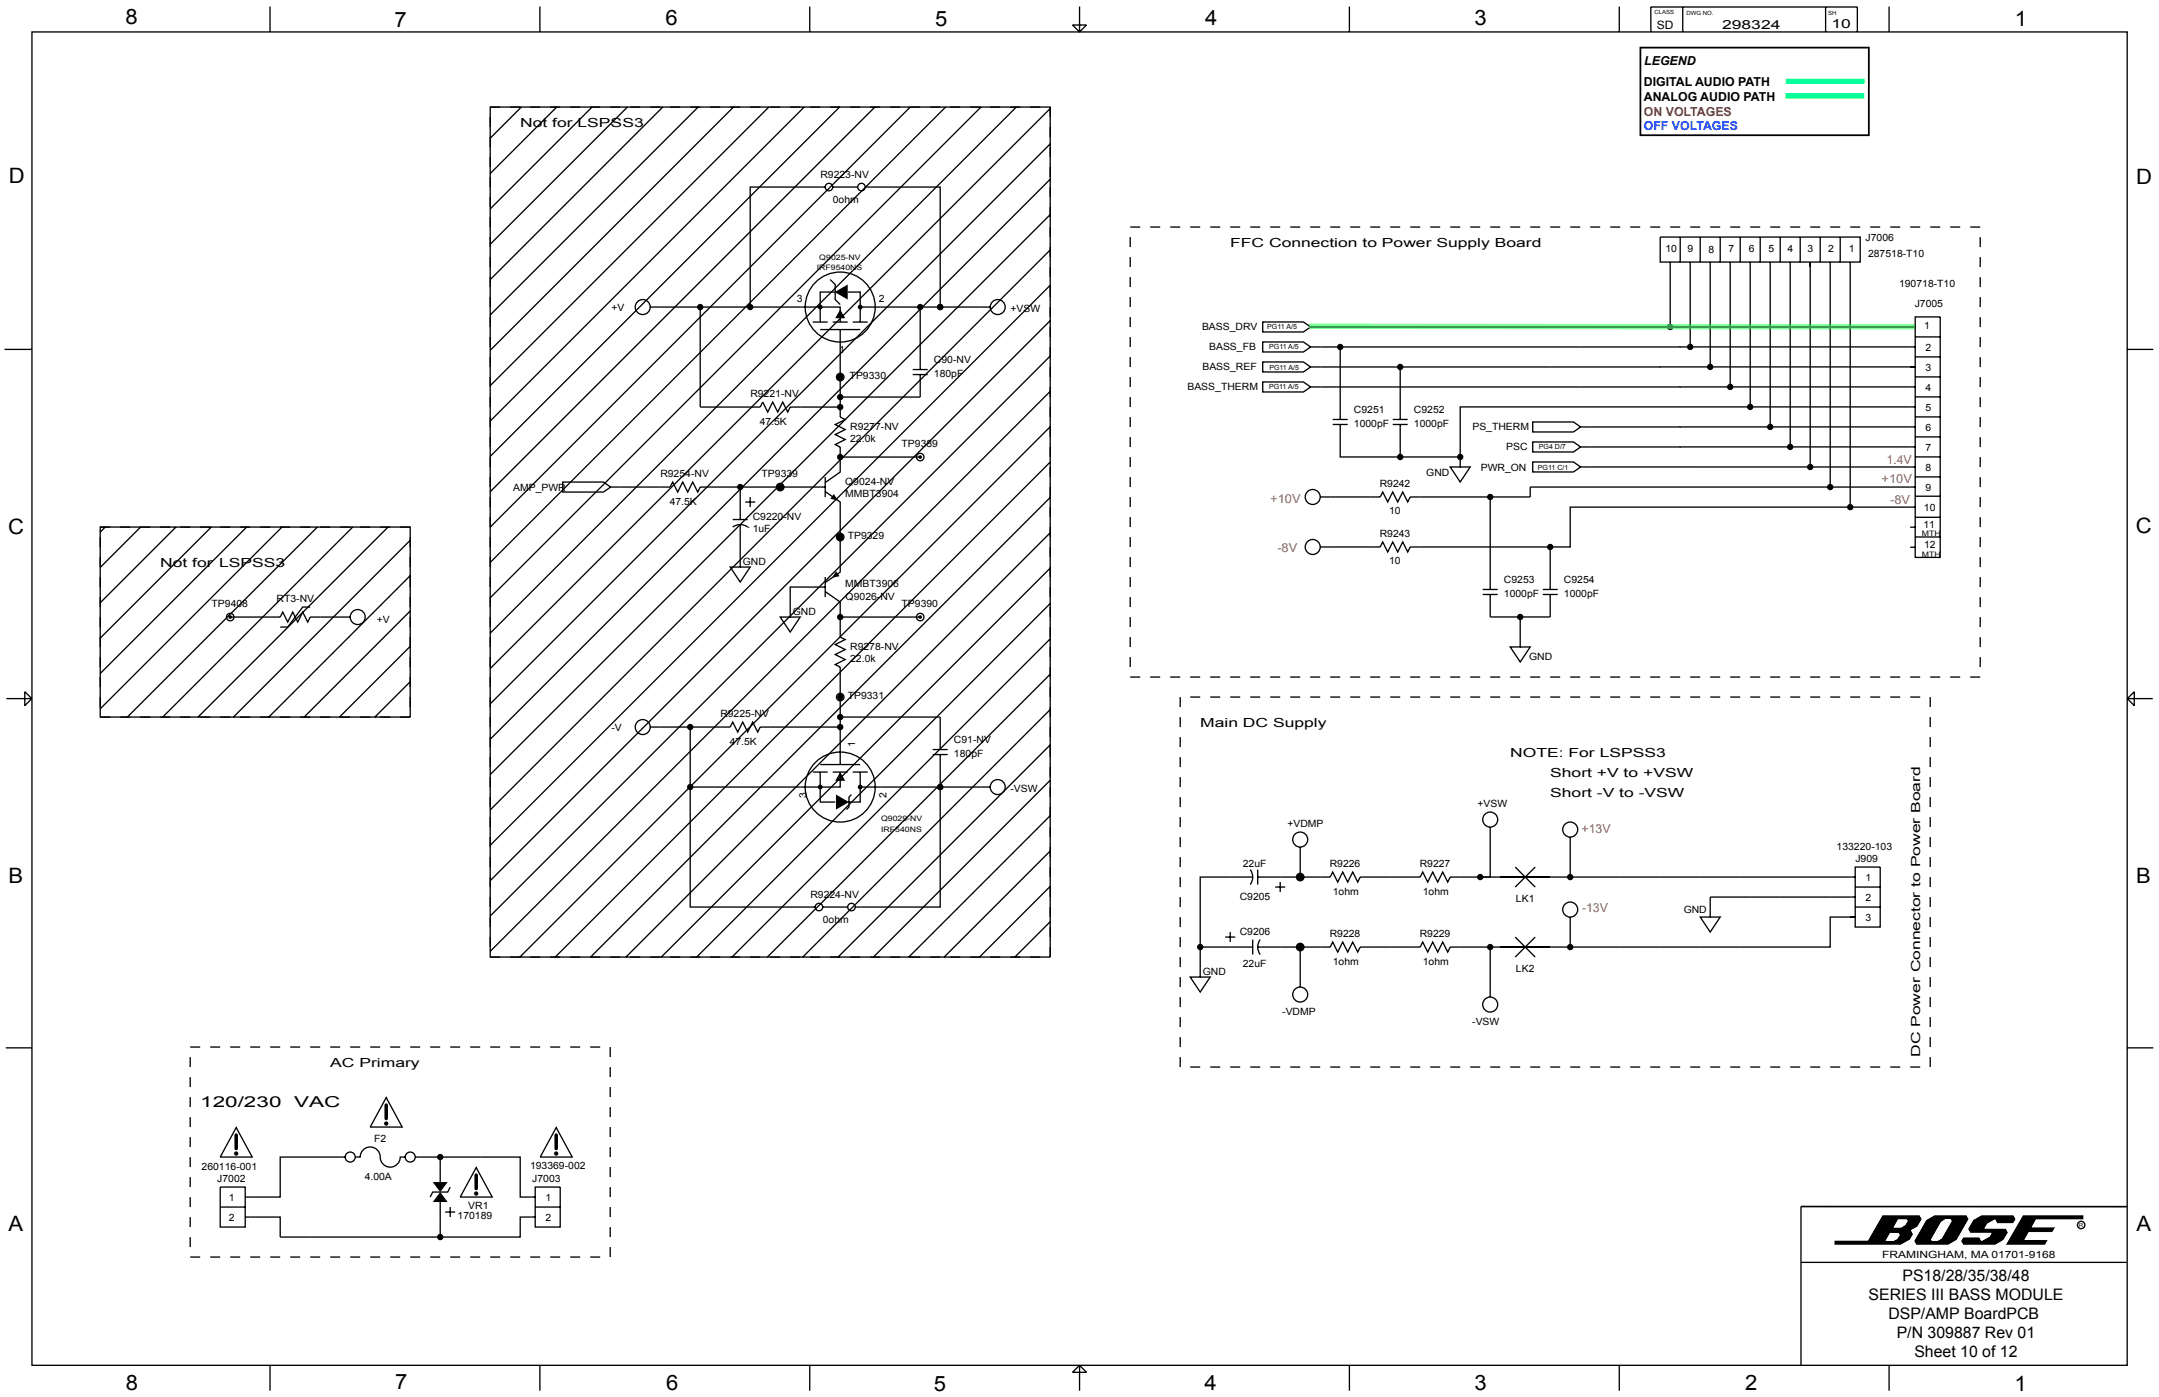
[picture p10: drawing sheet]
<svg xmlns="http://www.w3.org/2000/svg" width="432mm" height="279mm" viewBox="0 0 432 279" stroke-linecap="round" stroke-linejoin="round" font-family="sans-serif">
<g fill="none" stroke="#000" stroke-width=".26">
<path d="M6.4 6.4h419v266.7h-419zM54 1.3v5.1M108 1.3v5.1M161.9 1.3v5.1M214.5 5h2.8l-1.4 1.4zM215.9 1.3v5.1M269.9 1.3v5.1M323.9 1.3v5.1M330.2 6.4v-5h41.3v5M336.5 1.4v5M365.1 1.4v5M377.8 1.3v5.1"/>
<path d="M98 21.4h112v170h-112zM98 21.4h2M98 23.4v2M98 27.4v2M98 31.4v2M98 35.4v2M98 39.4v2M102 21.4h2M104.3 21.4l-6.3 6.2M106 21.4h2M110 21.4h2M111.3 21.4l-13.3 13.3"/>
<path d="M114 21.4h2M118 21.4h2M118.4 21.4l-20.4 20.4M122 21.4h2M125.5 21.4l-27.5 27.5M126 21.4h2M130 21.4h2M132.6 21.4l-34.6 34.5M134 21.4h2M138 21.4h2M139.6 21.4l-41.6 41.6M142 21.4h2"/>
<path d="M146 21.4h2M146.7 21.4l-48.7 48.7M150 21.4h2M153.8 21.4l-55.8 55.7M154 21.4h2M158 21.4h2M160.8 21.4l-62.8 62.8M162 21.4h2M165 37.4h-15v24h-20M166 21.4h2M166.5 37.4h5M167.9 21.4l-69.9 69.9"/>
<path d="M170 21.4h2M173 37.4h15v24M174 21.4h2M175 21.4l-77 77M178 21.4h2M184 21.4h-2l-84 84v-2M186 21.4h2M189.1 21.4l-91.1 91.1M190 21.4h2M194 21.4h2M196.2 21.4l-98.2 98.2M198 21.4h2"/>
<path d="M202 21.4h2M203.3 21.4l-105.3 105.2M206 21.4h2M210 21.4v2M210 25.4v2M210 29.4v2M210 33.4v2M210 37.4v2M210 35.8l-112 112M210 28.8l-112 112M210 21.7l-112 112M98 43.4v2"/>
<path d="M98 47.4v2M98 51.4v2M98 55.4v2M98 59.4v2M166 55.9l1 1v3l1 1M167 58.4h-3v6M169.5 58.4h2.5v6M210 41.4v2M210 45.4v2M210 49.4v2M210 53.4v2M210 57.4v2"/>
<path d="M210 57.1l-112 112M210 50l-112 112M210 42.9l-112 112M226 45.4h2M226 47.4v2M226 51.4v2M226 55.4v2M226 59.4v2M230 45.4h2M234 45.4h2M238 45.4h2M242 45.4h2"/>
<path d="M246 45.4h2M250 45.4h2M254 45.4h2M258 45.4h2M262 45.4h2M266 45.4h2M270 45.4h2M274 45.4h2M278 45.4h2M282 45.4h2M286 45.4h2M290 45.4h2"/>
<path d="M294 45.4h2M298 45.4h2M302 45.4h2M306 45.4h2M310 45.4h2M314 45.4h2M318 45.4h2M322 45.4h2M326 45.4h2M330 45.4h2M332 47.4h40v5h-40zM334 52.4v13"/>
<path d="M334 45.4h2M336 47.4v5M338 52.4v17M338 45.4h2M340 47.4v5M342 52.4v21M342 45.4h2M344 47.4v5M346 52.4v25M346 45.4h2M348 47.4v5M350 52.4v29"/>
<path d="M350 45.4h2M352 47.4v5M354 52.4v33M354 45.4h2M356 47.4v5M358 52.4v37M358 45.4h2M360 47.4v5M362 52.4v41M362 45.4h2M364 47.4v5M366 52.4v45"/>
<path d="M366 45.4h2M368 47.4v5M370 52.4v49M370 45.4h2M374 45.4h2M378 45.4h2M382 45.4h2M386 45.4h2M390 45.4h2M394 45.4h2M396 47.4v2M396 51.4v2"/>
<path d="M396 55.4v2M396 59.4v2M.9 69.9h5.5M98 63.4v2M98 67.4v2M98 71.4v2M98 75.4v2M98 79.4v2M140 61.4v20h12l.5-1 1 2 1-2 1 2 1-2 1 2 .5-1h10v-2M150 61.4h18v3M162.5 64.4h3M164 65.9h8"/>
<path d="M166.5 64.4h3M168 65.9v13.5M170.5 64.4h3M172 61.4h12M182.5 74.9h3M182.5 73.9h3M184 74.9v4.5h-16M188 61.4h-4v12.5M188 61.4h10M210 61.4v2M210 65.4v2M210 69.4v2"/>
<path d="M210 73.4v2M210 77.4v2M210 78.3l-112 112M210 71.2l-112 112M210 64.1l-112 112M226 63.4v2M226 67.4v2M226 71.4v2M226 75.4v2M226 79.4v2M268 69.4v14.5M280 73.4v10.5"/>
<path d="M383 69.4h-120.9l-1.4-1h-8.2v2h8.2l1.4-1M383 63.4h5v48.1h-5zM383 65.4h-120.9l-1.4-1h-8.2v2h8.2l1.4-1M383 77.4h-120.9l-1.4-1h-8.2v2h8.2l1.4-1M383 73.4h-120.9l-1.4-1h-8.2v2h8.2l1.4-1M383 79.4h5M383 75.4h5M383 71.4h5M383 67.4h5M396 63.4v2M396 67.4v2M396 71.4v2"/>
<path d="M396 75.4v2M396 79.4v2M425.4 69.9h5.3M98 83.4v2M98 87.4v2M98 91.4v2M98 95.4v2M98 99.4v2M122.1 97.4l-1.4 1h-8.2v-2h8.2l1.4 1h11.9l.5-1 1 2 1-2 1 2 1-2 1 2 .5-1h25M148 97.4v6.5M150 99.4v2M165 98.3l3 2.1v14l-3 2.1"/>
<path d="M165 95.4v4M168 81.4v2l1 .5-2 1 2 1-2 1 2 1-2 1 1 .5v5l-3 2.1M168 91.4h16M210 81.4v2M210 85.4v2M210 89.4v2M210 93.4v2M210 97.4v2M210 99.5l-91.9 91.9M210 92.4l-99 99M210 85.3l-106 106.1M226 83.4v2"/>
<path d="M226 87.4v2M226 91.4v2M226 95.4v2M226 99.4v2M266.5 84.9h3M266.5 83.9h3M268 84.9v6.5h12M278.5 84.9h3M278.5 83.9h3M280 84.9v6.5h12M292 91.4v2h-2l2 3 2-3h-2M298 99.4v18.5"/>
<path d="M316.1 93.4l-1.4 1h-8.2v-2h8.2l1.4 1h66.9M383 85.4h-66.9l-1.4-1h-8.2v2h8.2l1.4-1M383 89.4h-66.9l-1.4-1h-8.2v2h8.2l1.4-1M383 97.4h-77v2h-24l-.5 1-1-2-1 2-1-2-1 2-1-2-.5 1h-12M383 81.4h-91v10M383 99.2h5M383 95.4h5M383 91.4h5M383 87.4h5M383 83.4h5M396 83.4v2M396 87.4v2"/>
<path d="M396 91.4v2M396 95.4v2M396 99.4v2M20 105.4h62v38h-62zM20 105.4h2M20 107.4v2M20 111.4v2M20 115.4v2M20 119.4v2M21 105.4l-1 1M24 105.4h2M28 105.4h2"/>
<path d="M28.1 105.4l-8.1 8.1M32 105.4h2M35.2 105.4l-15.2 15.2M36 105.4h2M40 105.4h2M42.3 105.4l-22.3 22.2M44 105.4h2M48 105.4h2M49.3 105.4l-29.3 29.3M52 105.4h2M56 105.4h2M56.4 105.4l-36.4 36.4"/>
<path d="M60 105.4h2M63.5 105.4l-38 38M64 105.4h2M68 105.4h2M70.5 105.4l-38 38M72 105.4h2M76 105.4h2M77.6 105.4l-38 38M80 105.4h2M82 107.4v2M82 111.4v2M82 115.4v2"/>
<path d="M82 119.4v2M82 115.1l-28.2 28.3M82 108.1l-35.3 35.3M98 107.4v2M98 111.4v2M98 115.4v2M98 119.4v2M146.5 105.4a2.5 2.5 0 0 1 3 0M146.5 103.9h3M148 104.9v8.5h-2l2 3 2-3h-2M149 100.4h2M165 118.3l3 2.1v7l1 .5-2 1 2 1-2 1 2 1-2 1 1 .5v12h-16l-.5 1-1-2-1 2-1-2-1 2-1-2-.5 1h-8v36h25"/>
<path d="M165 117.4h-7v6h-2l2 3 2-3h-2M165 115.4v4M210 101.4v2M210 105.4v2M210 109.4v2M210 113.4v2M210 117.4v2M210 113.6l-77.7 77.8M210 106.6l-84.8 84.8M226 103.4v2M226 107.4v2M226 111.4v2"/>
<path d="M226 115.4v2M226 119.4v2M296.5 118.9h3M296.5 117.9h3M298 118.9v4.5h6v6h-2l2 3 2-3h-2M308.5 118.9h3M308.5 117.9h3M310 118.9v4.5h-6M310 109.4v8.5M382 109.5h1M383 101.4h-69v8h-32l-.5 1-1-2-1 2-1-2-1 2-1-2-.5 1h-12M383 107.4h5"/>
<path d="M383 103.5h5M383 105.4h-1M396 103.4v2M396 107.4v2M396 111.4v2M396 115.4v2M396 119.4v2M1.3 139.7h5.1M5 138.3l1.4 1.4-1.4 1.4zM20 123.4v2M20 127.4v2M20 131.4v2"/>
<path d="M20 135.4v2M20 139.4v2M46 123.4h10l.5-1 1 2 1-2 1 2 1-2 1 2 .5-1h8M62 121.4h-1.5l-3 4h-1.5M82 123.4v2M82 127.4v2M82 131.4v2M82 135.4v2M82 139.4v2M82 136.3l-7 7.1M82 129.3l-14.1 14.1M82 122.2l-21.2 21.2"/>
<path d="M98 123.4v2M98 127.4v2M98 131.4v2M98 135.4v2M98 139.4v2M168 123.4h16M210 121.4v2M210 125.4v2M210 129.4v2M210 133.4v2M210 137.4v2M210 134.8l-56.5 56.6"/>
<path d="M210 127.8l-63.6 63.6M210 120.7l-70.7 70.7M226 135.4h2M226 123.4v2M226 127.4v2M226 131.4v2M230 135.4h2M234 135.4h2M236 139.4v2M238 139.4h2M238 135.4h2M242 139.4h2"/>
<path d="M242 135.4h2M246 139.4h2M246 135.4h2M250 139.4h2M250 135.4h2M254 139.4h2M254 135.4h2M258 139.4h2M258 135.4h2M262 139.4h2M262 135.4h2M266 139.4h2"/>
<path d="M266 135.4h2M270 139.4h2M270 135.4h2M274 139.4h2M274 135.4h2M278 139.4h2M278 135.4h2M282 139.4h2M282 135.4h2M286 139.4h2M286 135.4h2M290 139.4h2"/>
<path d="M290 135.4h2M294 139.4h2M294 135.4h2M298 139.4h2M298 135.4h2M302 139.4h2M302 135.4h2M306 139.4h2M306 135.4h2M310 139.4h2M310 135.4h2M314 139.4h2"/>
<path d="M314 135.4h2M318 139.4h2M318 135.4h2M322 139.4h2M322 135.4h2M326 139.4h2M326 135.4h2M330 139.4h2M330 135.4h2M334 139.4h2M334 135.4h2M338 139.4h2"/>
<path d="M338 135.4h2M342 139.4h2M342 135.4h2M346 139.4h2M346 135.4h2M350 139.4h2M350 135.4h2M354 139.4h2M354 135.4h2M358 139.4h2M358 135.4h2M362 139.4h2"/>
<path d="M362 135.4h2M366 139.4h2M366 135.4h2M370 139.4h2M370 135.4h2M374 139.4h2M374 135.4h2M378 139.4h2M378 135.4h2M382 139.4h2M382 135.4h2M386 139.4v2"/>
<path d="M386 135.4h2M390 135.4h2M394 135.4h2M396 123.4v2M396 127.4v2M396 131.4v2M425.5 139.7h5M425.5 139.7l1.4-1.4v2.8zM20 143.4h2M24 143.4h2M28 143.4h2M32 143.4h2"/>
<path d="M36 143.4h2M40 143.4h2M44 143.4h2M48 143.4h2M52 143.4h2M56 143.4h2M60 143.4h2M64 143.4h2M68 143.4h2M72 143.4h2M76 143.4h2M80 143.4h2"/>
<path d="M98 143.4v2M98 147.4v2M98 151.4v2M98 155.4v2M98 159.4v2M130 145.4h8M162.5 154.4h3M164 154.4v6h3M164 152.9h8M166.5 154.4h3M168 154.4v3h-30M168 145.4v7.5"/>
<path d="M168 143.4h20v6.5M170.3 158.9l-.5 .5v2l-.5 .5M170.5 154.4h3M172 154.4v6h-2.5M186.5 150.9h3M186.5 149.9h3M188 150.9v6.5h-16M198 157.4h-10v24h-17M210 141.4v2M210 145.4v2M210 149.4v2M210 153.4v2"/>
<path d="M210 157.4v2M210 156.1l-35.3 35.3M210 149l-42.4 42.4M210 141.9l-49.5 49.5M236 143.4v2M236 147.4v2M236 151.4v2M236 155.4v2M236 159.4v2M386 143.4v2M386 147.4v2M386 151.4v2"/>
<path d="M386 155.4v2M386 159.4v2M98 163.4v2M98 167.4v2M98 171.4v2M98 175.4v2M98 179.4v2M210 161.4v2M210 165.4v2M210 169.4v2M210 173.4v2M210 177.4v2"/>
<path d="M210 177.3l-14.1 14.1M210 170.2l-21.2 21.2M210 163.1l-28.2 28.3M236 163.4v2M236 167.4v2M236 171.4v2M236 175.4v2M236 179.4v2M250 173.9a2.5 2.5 0 0 1 0 3M250.5 175.4h-10.5v20h-2l2 3 2-3h-2M251.5 173.9v3M255 177.4h2"/>
<path d="M256 176.4v2M260 169.4v6M296 175.4h4M298 165.4v10h-8l-.5 1-1-2-1 2-1-2-1 2-1-2-.5 1h-12l-.5 1-1-2-1 2-1-2-1 2-1-2-.5 1h-14.5M303 173.4l4 4M307 173.4l-4 4M310 175.4h-10h10M310 175.4h4M314 167.4v8h57M371 179.4h-29v4h-2l2 3 2-3h-2M371 173.4h5v12h-5zM371 177.4h5"/>
<path d="M386 163.4v2M386 167.4v2M386 171.4v2M386 175.4v2M386 179.4v2M98 191.4h2M98 183.4v2M98 187.4v2M102 191.4h2M106 191.4h2M110 191.4h2M114 191.4h2"/>
<path d="M118 191.4h2M122 191.4h2M126 191.4h2M130 191.4h2M134 191.4h2M138 191.4h2M142 191.4h2M146 191.4h2M150 191.4h2M154 191.4h2M158 191.4h2M162 191.4h2"/>
<path d="M164.5 181.4a.75 .75 0 0 0-1-.7 .75 .75 0 0 0-.2 1.2 .75 .75 0 0 0 1.2-.2v-.3h5M166 191.4h2M170 191.4h2M174 191.4h2M178 191.4h2M182 191.4h2M186 191.4h2M190 191.4h2M194 191.4h2M198 191.4h2M202 191.4h2M206 191.4h2"/>
<path d="M210 181.4v2M210 185.4v2M210 189.4v2M210 184.3l-7 7.1M236 183.4v2M236 187.4v2M236 191.4v2M236 195.4v2M236 199.4v2M240 189.4h10.5M245 187.4h2M246 186.4v2"/>
<path d="M250.5 187.9v3M251.5 189.4h14.5l.5-1 1 2 1-2 1 2 1-2 1 2 .5-1h12l.5-1 1 2 1-2 1 2 1-2 1 2 .5-1h8v10M252 187.9a2.5 2.5 0 0 0 0 3M260 189.4v8M298 189.4h2M303 187.4l4 4M307 187.4l-4 4M310 189.4h-10h10M310 189.4h4M314 183.4v6h52v-6h5M371 181.4h5M386 183.4v2"/>
<path d="M386 187.4v2M386 191.4v2M386 195.4v2M386 199.4v2M1.2 209.6h5.2M38 209.4h2M38 211.4v2M38 215.4v2M38 219.4v2M42 209.4h2M46 209.4h2M50 209.4h2"/>
<path d="M54 209.4h2M58 209.4h2M62 209.4h2M66 209.4h2M70 209.4h2M74 209.4h2M77.2 219.5l3.2 5.9h-6.4zM78 209.4h2M82 209.4h2M86 209.4h2M90 209.4h2M94 209.4h2"/>
<path d="M98 209.4h2M102 209.4h2M106 209.4h2M110 209.4h2M114 209.4h2M118 209.4h2M122 209.4v2M122 213.4v2M122 217.4v2M236 203.4v2M236 207.4v2M236 211.4v2"/>
<path d="M238 213.4h2M242 213.4h2M246 213.4h2M250 213.4h2M254 213.4h2M258 213.4h2M262 213.4h2M266 213.4h2M270 213.4h2M274 213.4h2M278 213.4h2M282 213.4h2"/>
<path d="M286 213.4h2M290 213.4h2M294 213.4h2M298 213.4h2M302 213.4h2M306 213.4h2M310 213.4h2M314 213.4h2M318 213.4h2M322 213.4h2M326 213.4h2M330 213.4h2"/>
<path d="M334 213.4h2M338 213.4h2M342 213.4h2M346 213.4h2M350 213.4h2M354 213.4h2M358 213.4h2M362 213.4h2M366 213.4h2M370 213.4h2M374 213.4h2M378 213.4h2"/>
<path d="M382 213.4h2M386 203.4v2M386 207.4v2M386 211.4v2M425.4 209.6h5.3M38 223.4v2M38 227.4v2M38 231.4v2M38 235.4v2M38 239.4v2M44 237.4h5v8h-5zM47.2 225.5l3.2 5.9h-6.4z"/>
<path d="M69 231.4h-13v8h-7M71 231.4h1a2 2 0 0 1 2-2 2 2 0 0 1 2 2 2 2 0 0 0 2 2 2 2 0 0 0 2-2h1M83 231.4h21v8h3M88 231.4v5M90 237.4l-.5 1h-3l-.5 1M95.2 233.5l3.2 5.9h-6.4zM107 237.4h5v8h-5zM111.2 225.5l3.2 5.9h-6.4zM122 221.4v2M122 225.4v2M122 229.4v2M122 233.4v2"/>
<path d="M122 237.4v2M38 251.4h2M38 243.4v2M38 247.4v2M42 251.4h2M44 241.4h5M46 251.4h2M49 243.4h7v4h48v-4h3M50 251.4h2M54 251.4h2M58 251.4h2M62 251.4h2"/>
<path d="M66 251.4h2M70 251.4h2M74 251.4h2M78 251.4h2M82 251.4h2M86 251.4h2M88 240.4v7M89 242.4h2M90 241.4v2M90 251.4h2M94 251.4h2M98 251.4h2"/>
<path d="M102 251.4h2M106 251.4h2M107 241.4h5M110 251.4h2M114 251.4h2M118 251.4h2M122 241.4v2M122 245.4v2M122 249.4v2M360.2 241.3v31.7M360.2 252.5h65.1M425.3 241.3h-65.1h65.1"/>
<path d="M54 273.1v5M108 273.1v5M161.9 273.1v5M215.9 273.1v5M215.9 273.1l1.4 1.4h-2.8zM269.9 273.1v5M323.9 273.1v5M377.8 273.1v5"/>
<circle cx="165.8" cy="37.4" r=".75"/>
<circle cx="172.3" cy="37.4" r=".75"/>
<circle cx="128.5" cy="61.4" r="1.5"/>
<circle cx="168" cy="61.4" r="7"/>
<circle cx="168" cy="75.4" r=".75"/>
<circle cx="199.5" cy="61.4" r="1.5"/>
<circle cx="156" cy="97.4" r=".75"/>
<circle cx="184" cy="91.4" r=".75"/>
<circle cx="262.5" cy="99.4" r="1.5"/>
<circle cx="168" cy="107.4" r=".75"/>
<circle cx="262.5" cy="109.4" r="1.5"/>
<circle cx="46" cy="123.4" r=".75"/>
<circle cx="71.5" cy="123.4" r="1.5"/>
<circle cx="168" cy="139.4" r=".75"/>
<circle cx="184" cy="123.4" r=".75"/>
<circle cx="128.5" cy="145.4" r="1.5"/>
<circle cx="168" cy="157.4" r="7"/>
<circle cx="199.5" cy="157.4" r="1.5"/>
<circle cx="260" cy="167.9" r="1.5"/>
<circle cx="260" cy="175.4" r=".75"/>
<circle cx="298" cy="163.9" r="1.5"/>
<circle cx="314" cy="165.9" r="1.5"/>
<circle cx="170.3" cy="181.4" r=".75"/>
<circle cx="260" cy="198.9" r="1.5"/>
<circle cx="260" cy="189.4" r=".75"/>
<circle cx="314" cy="181.9" r="1.5"/>
<circle cx="298" cy="200.9" r="1.5"/>
<circle cx="70" cy="231.4" r="1"/>
<circle cx="82" cy="231.4" r="1"/>
<circle cx="416.2" cy="245" r=".74"/>
</g>
<g fill="#000">
<path d="M166.9 58.4l2.6-1.5v3zM168 61.9l1 1.7h-2zM167.2 114.3l.7 .9-1.5 .4zM166.8 98.8l.8 1.3-1.5-.3zM168 154.4l1 1.8h-2zM167.2 158.9l2.6 1.5-2.6 1.5zM47 226.8l.2-.1 .3 .1 .1 .2v2.7l-.1 .3-.3 .1-.2-.1-.1-.3zM77 220.8l.2-.1 .3 .1 .1 .2v2.7l-.1 .3-.3 .1-.2-.1-.1-.3zM86.5 236.4h3l-1.5 2zM95 234.8l.2-.1 .3 .1 .1 .2v2.7l-.1 .3-.3 .1-.2-.1-.1-.3zM111 226.8l.2-.1 .3 .1 .1 .2v2.7l-.1 .3-.3 .1-.2-.1-.1-.3zM88 238.4l1.5 2h-3z"/>
<circle cx="140" cy="61.4" r=".65"/>
<circle cx="150" cy="61.4" r=".65"/>
<circle cx="164" cy="61.4" r=".5"/>
<circle cx="168" cy="79.4" r=".65"/>
<circle cx="168" cy="75.4" r=".65"/>
<circle cx="168" cy="75.4" r=".38"/>
<circle cx="172" cy="61.4" r=".5"/>
<circle cx="184" cy="61.4" r=".65"/>
<circle cx="188" cy="61.4" r=".65"/>
<circle cx="268" cy="69.4" r=".65"/>
<circle cx="280" cy="73.4" r=".65"/>
<circle cx="334" cy="65.4" r=".65"/>
<circle cx="338" cy="69.4" r=".65"/>
<circle cx="342" cy="73.4" r=".65"/>
<circle cx="346" cy="77.4" r=".65"/>
<circle cx="148" cy="97.4" r=".65"/>
<circle cx="156" cy="97.4" r=".65"/>
<circle cx="156" cy="97.4" r=".38"/>
<circle cx="168" cy="91.4" r=".65"/>
<circle cx="168" cy="81.4" r=".65"/>
<circle cx="184" cy="91.4" r=".38"/>
<circle cx="280" cy="91.4" r=".65"/>
<circle cx="292" cy="91.4" r=".65"/>
<circle cx="298" cy="99.4" r=".65"/>
<circle cx="350" cy="81.4" r=".65"/>
<circle cx="354" cy="85.4" r=".65"/>
<circle cx="358" cy="89.4" r=".65"/>
<circle cx="362" cy="93.4" r=".65"/>
<circle cx="366" cy="97.4" r=".65"/>
<circle cx="168" cy="107.4" r=".65"/>
<circle cx="168" cy="107.4" r=".38"/>
<circle cx="310" cy="109.4" r=".65"/>
<circle cx="370" cy="101.4" r=".65"/>
<circle cx="46" cy="123.4" r=".38"/>
<circle cx="168" cy="139.4" r=".65"/>
<circle cx="168" cy="123.4" r=".65"/>
<circle cx="168" cy="139.4" r=".38"/>
<circle cx="184" cy="123.4" r=".38"/>
<circle cx="304" cy="123.4" r=".65"/>
<circle cx="138" cy="145.4" r=".65"/>
<circle cx="138" cy="157.4" r=".65"/>
<circle cx="164" cy="157.4" r=".5"/>
<circle cx="168" cy="145.4" r=".65"/>
<circle cx="168" cy="143.4" r=".65"/>
<circle cx="172" cy="157.4" r=".5"/>
<circle cx="188" cy="157.4" r=".65"/>
<circle cx="260" cy="175.4" r=".38"/>
<circle cx="260" cy="175.4" r=".65"/>
<circle cx="296" cy="175.4" r=".65"/>
<circle cx="314" cy="175.4" r=".65"/>
<circle cx="240" cy="189.4" r=".65"/>
<circle cx="260" cy="189.4" r=".38"/>
<circle cx="260" cy="189.4" r=".65"/>
<circle cx="298" cy="189.4" r=".65"/>
<circle cx="314" cy="189.4" r=".65"/>
<circle cx="47.2" cy="230.7" r=".45"/>
<circle cx="77.2" cy="224.7" r=".45"/>
<circle cx="88" cy="231.4" r=".65"/>
<circle cx="95.2" cy="238.7" r=".45"/>
<circle cx="111.2" cy="230.7" r=".45"/>
<circle cx="88" cy="247.4" r=".65"/>
</g>
<path d="M357.1 19.2h15.7M261.8 65.3l121.2 .1" fill="none" stroke="#0f3" stroke-width="1.1" stroke-linecap="butt"/>
<path d="M357.2 16.2h15.7" fill="none" stroke="#0ff" stroke-width=".2"/>
<path d="M357.2 16.2h15.7" fill="none" stroke="#0ff" stroke-width="1.1" stroke-linecap="butt"/>
<path d="M328.1 9.5h45.7v17.5h-45.7z" fill="none" stroke="#000" stroke-width=".35"/>
<g fill="#000">
<path d="M366.9 248.1h6.7l2.9-5.1h7.4l.5 .8-.9 1.5-1.3 .7 .4 .8-.6 1.1-1.8 1.1h-13.3zM378 246.6l-.9 1.6h1.5l.8-.4 .5-.8-.2-.4zM379.6 243.9l-.9 1.6h1.5l.8-.5 .5-.8-.2-.3z" fill-rule="evenodd"/>
<path d="M385.2 244l1.7-1h6.4l.4 .8-2.4 4.2-1.6 1h-6.4l-.5-.8zM388.2 244.4l-2 3.5 .2 .3h1l.9-.5 2-3.5-.3-.4h-.9z" fill-rule="evenodd"/>
<path d="M394.6 244l1.7-1h6.4l.4 .8-.5 .9h-3.2l-.4-.8-1.6 .9-.5 .9h4.3l.4 .8-.9 1.5-1.6 1h-6.5l-.4-.8 .4-.7h3.3l.4 .7 1.6-.9 .4-.7h-4.3l-.4-.8z" fill-rule="evenodd"/>
<path d="M404.6 243h12.1v.9h-9.5l-.9 1.5h4.8l-.6 1h-4.8l-.8 1.6h4.7l-.6 1h-7.9z" fill-rule="evenodd"/>
</g>
<path d="M360.2 241.3h65.1" fill="none" stroke="#000" stroke-width=".2"/>
<g font-size="4.2">
<text x="25.1" y="4.9">8</text>
<text x="78.9" y="5.4">7</text>
<text x="133.1" y="5">6</text>
<text x="187" y="5.1">5</text>
<text x="241.1" y="4.9">4</text>
<text x="294.9" y="5.1">3</text>
<text x="403" y="5.1">1</text>
<text x="1.8" y="36.7">D</text>
<text x="427.2" y="36.7">D</text>
<text x="1.7" y="106.8">C</text>
<text x="427.2" y="106.6">C</text>
<text x="1.7" y="176.6">B</text>
<text x="427.2" y="176.6">B</text>
<text x="1.7" y="246.3">A</text>
<text x="427.3" y="246.3">A</text>
<text x="25.2" y="278">8</text>
<text x="79.1" y="277.9">7</text>
<text x="133.2" y="278">6</text>
<text x="186.8" y="278.1">5</text>
<text x="240.9" y="278">4</text>
<text x="294.9" y="277.9">3</text>
<text x="349" y="278">2</text>
<text x="402.9" y="278.1">1</text>
</g>
<g font-size="3.2">
<text x="380.5" y="256.2">PS18/28/35/38/48</text>
<text x="373.7" y="260">SERIES III BASS MODULE</text>
<text x="377.7" y="263.8">DSP/AMP BoardPCB</text>
<text x="379.3" y="267.6">P/N 309887 Rev 01</text>
<text x="382.9" y="271.5">Sheet 10 of 12</text>
</g>
<g font-size="3">
<text x="40" y="221.4">120/230</text>
<text x="58.8" y="221.4">VAC</text>
</g>
<g font-size="2.5">
<text x="344.4" y="5.7">298324</text>
<text x="366.3" y="5.7">10</text>
<text x="328.8" y="17.2">DIGITAL AUDIO PATH</text>
<text x="328.9" y="13.1">LEGEND</text>
<text x="328.8" y="20.2">ANALOG AUDIO PATH</text>
<text x="104" y="25.4">Not for LSPSS3</text>
<text x="246" y="49.4">FFC Connection to Power Supply Board</text>
<text x="32" y="113.4">Not for LSPSS3</text>
<text x="240" y="145.4">Main DC Supply</text>
<text x="302" y="151.4">NOTE: For LSPSS3</text>
<text x="310" y="155.4">Short +V to +VSW</text>
<text x="310" y="159.4">Short -V to -VSW</text>
<text x="66" y="213.4">AC Primary</text>
<text x="384" y="211.4" transform="rotate(-90 384 211.4)">DC Power Connector to Power Board</text>
</g>
<text font-size="2.5" fill="#f00" x="328.8" y="23.1">ON VOLTAGES</text>
<text font-size="2.5" fill="#03f" x="328.8" y="26.1">OFF VOLTAGES</text>
<g font-size="2.5" fill="#f33">
<text x="377.3" y="92.8">1.4V</text>
<text x="254" y="100.6">+10V</text>
<text x="376.3" y="96.7">+10V</text>
<text x="378" y="100.7">-8V</text>
<text x="255.5" y="110.4">-8V</text>
<text x="316.3" y="166.5">+13V</text>
<text x="316.4" y="182.4">-13V</text>
</g>
<text font-size="2.3" x="331.4" y="5.9">SD</text>
<g font-size="2">
<text x="164.1" y="35.7">R9223-NV</text>
<text x="166.6" y="40.7">0ohm</text>
<text x="333.1" y="50.5">10</text>
<text x="337.5" y="50.4">9</text>
<text x="341.7" y="50.6">8</text>
<text x="345.7" y="50.5">7</text>
<text x="349.8" y="50.5">6</text>
<text x="353.7" y="50.4">5</text>
<text x="357.5" y="50.4">4</text>
<text x="361.5" y="50.4">3</text>
<text x="365.6" y="50.3">2</text>
<text x="369.7" y="50.3">1</text>
<text x="373.1" y="48.2">J7006</text>
<text x="373.6" y="51.3">287518-T10</text>
<text x="379.8" y="57.4">190718-T10</text>
<text x="122.3" y="62.2">+V</text>
<text x="159.3" y="60.4">3</text>
<text x="175.7" y="60.4">2</text>
<text x="202.1" y="62.4">+VSW</text>
<text x="382.9" y="61.4">J7005</text>
<text x="384.8" y="65.9">1</text>
<text x="167.8" y="70.7">1</text>
<text x="240.4" y="66.1">BASS_DRV</text>
<text x="241.8" y="70.1">BASS_FB</text>
<text x="385.1" y="70.1">2</text>
<text x="169.9" y="75.9">TP9330</text>
<text x="186.8" y="75.4">180pF</text>
<text x="186.8" y="72.7">C90-NV</text>
<text x="240.5" y="74.1">BASS_REF</text>
<text x="385.1" y="74.1">3</text>
<text x="150.1" y="79.4">R9221-NV</text>
<text x="237.5" y="78">BASS_THERM</text>
<text x="270.8" y="82.6">C9251</text>
<text x="282.8" y="82.6">C9252</text>
<text x="385.1" y="78.1">4</text>
<text x="385.1" y="82.1">5</text>
<text x="151.9" y="84.9">47.5K</text>
<text x="170" y="88.4">22.0k</text>
<text x="170" y="85.9">R9277-NV</text>
<text x="180.3" y="89.4">TP9389</text>
<text x="270.8" y="85.4">1000pF</text>
<text x="282.8" y="85.4">1000pF</text>
<text x="294.5" y="85.9">PS_THERM</text>
<text x="301.3" y="90">PSC</text>
<text x="385.1" y="86.1">6</text>
<text x="132.1" y="95.4">R9254-NV</text>
<text x="152.3" y="95.4">TP9339</text>
<text x="285.3" y="95.2">GND</text>
<text x="296.2" y="94.3">PWR_ON</text>
<text x="385.1" y="90.1">7</text>
<text x="385.1" y="94.1">8</text>
<text x="102.6" y="98.2">AMP_PWR</text>
<text x="133.9" y="100.9">47.5K</text>
<text x="169" y="96.9">Q9024-NV</text>
<text x="169" y="99.4">MMBT3904</text>
<text x="275.9" y="97.4">R9242</text>
<text x="385.1" y="98.2">9</text>
<text x="150.5" y="103.9">C9220-NV</text>
<text x="150.5" y="106.4">1uF</text>
<text x="169.6" y="107.9">TP9329</text>
<text x="275.9" y="107.4">R9243</text>
<text x="277.8" y="102.9">10</text>
<text x="384.7" y="105.5">11</text>
<text x="384.8" y="102.1">10</text>
<text x="148.5" y="112.9">GND</text>
<text x="277.8" y="112.9">10</text>
<text x="384.8" y="109.6">12</text>
<text x="169" y="117.4">MMBT3906</text>
<text x="169.1" y="120">Q9026-NV</text>
<text x="300.8" y="116.6">C9253</text>
<text x="300.8" y="119.4">1000pF</text>
<text x="312.8" y="116.6">C9254</text>
<text x="312.8" y="119.4">1000pF</text>
<text x="42.3" y="121.4">TP9408</text>
<text x="55.3" y="120.4">RT3-NV</text>
<text x="75.3" y="124.7">+V</text>
<text x="158.5" y="122.9">GND</text>
<text x="180.3" y="121.4">TP9390</text>
<text x="170" y="129.9">R9278-NV</text>
<text x="305.8" y="131.9">GND</text>
<text x="170" y="132.4">22.0k</text>
<text x="144.1" y="143.4">R9225-NV</text>
<text x="169.6" y="139.9">TP9331</text>
<text x="122.3" y="146.2">-V</text>
<text x="145.9" y="148.9">47.5K</text>
<text x="171" y="149.4" transform="rotate(-90 171 149.4)">1</text>
<text x="190.8" y="148.7">C91-NV</text>
<text x="190.8" y="151.4">180pF</text>
<text x="161.3" y="159.6" transform="rotate(-90 161.3 159.6)">3</text>
<text x="177.3" y="159.6" transform="rotate(-90 177.3 159.6)">2</text>
<text x="202.1" y="158.4">-VSW</text>
<text x="295.5" y="161.5">+VSW</text>
<text x="257.5" y="165.5">+VDMP</text>
<text x="248.6" y="173.4">22uF</text>
<text x="265.9" y="173.4">R9226</text>
<text x="283.9" y="173.4">R9227</text>
<text x="367.3" y="169.9">133220-103</text>
<text x="371.1" y="172.4">J909</text>
<text x="162.1" y="179.7">R9224-NV</text>
<text x="247.9" y="179.9">C9205</text>
<text x="266.6" y="178.9">1ohm</text>
<text x="284.6" y="178.9">1ohm</text>
<text x="373.1" y="176.2">1</text>
<text x="164.6" y="184.7">0ohm</text>
<text x="303.2" y="180.4">LK1</text>
<text x="336.7" y="182.6">GND</text>
<text x="373.1" y="180.2">2</text>
<text x="373.1" y="184.2">3</text>
<text x="247.9" y="186.9">C9206</text>
<text x="265.9" y="187.4">R9228</text>
<text x="283.9" y="187.4">R9229</text>
<text x="240.5" y="194.9">GND</text>
<text x="248.6" y="193.4">22uF</text>
<text x="266.6" y="192.9">1ohm</text>
<text x="284.6" y="192.9">1ohm</text>
<text x="303.2" y="194.4">LK2</text>
<text x="256.4" y="203">-VDMP</text>
<text x="294.4" y="205">-VSW</text>
<text x="40.3" y="233.9">260116-001</text>
<text x="74.8" y="228.4">F2</text>
<text x="106" y="233.7">193369-002</text>
<text x="43.4" y="236.4">J7002</text>
<text x="72.9" y="235.9">4.00A</text>
<text x="106.4" y="236.4">J7003</text>
<text x="45.8" y="244.2">2</text>
<text x="45.8" y="240.2">1</text>
<text x="91.5" y="243.8">170189</text>
<text x="93.6" y="241.8">VR1</text>
<text x="109.1" y="240.2">1</text>
<text x="109.1" y="244.2">2</text>
<text x="376.4" y="251.7">FRAMINGHAM, MA 01701-9168</text>
</g>
<g font-size="1.5">
<text x="163.3" y="53.9">IRF9540NS</text>
<text x="163.9" y="51.9">Q9025-NV</text>
<text x="384.4" y="107.3">MTH</text>
<text x="384.4" y="111.3">MTH</text>
<text x="176.2" y="164.2">Q9029-NV</text>
<text x="176.2" y="166.4">IRF540NS</text>
</g>
<g font-size="1.4">
<text x="253.5" y="65.9">PG11 A/5</text>
<text x="253.8" y="69.9">PG11 A/5</text>
<text x="253.8" y="77.9">PG11 A/5</text>
<text x="253.9" y="73.9">PG11 A/5</text>
<text x="307.8" y="89.8">PG4 D/7</text>
<text x="307.6" y="94">PG11 C/1</text>
</g>
<g font-size="1.2">
<text x="330.9" y="2.9">CLASS</text>
<text x="337.3" y="3">DWG NO.</text>
<text x="365.7" y="3">SH</text>
</g>
<text font-size="1.1" x="415.8" y="245.4">R</text>
</svg>
